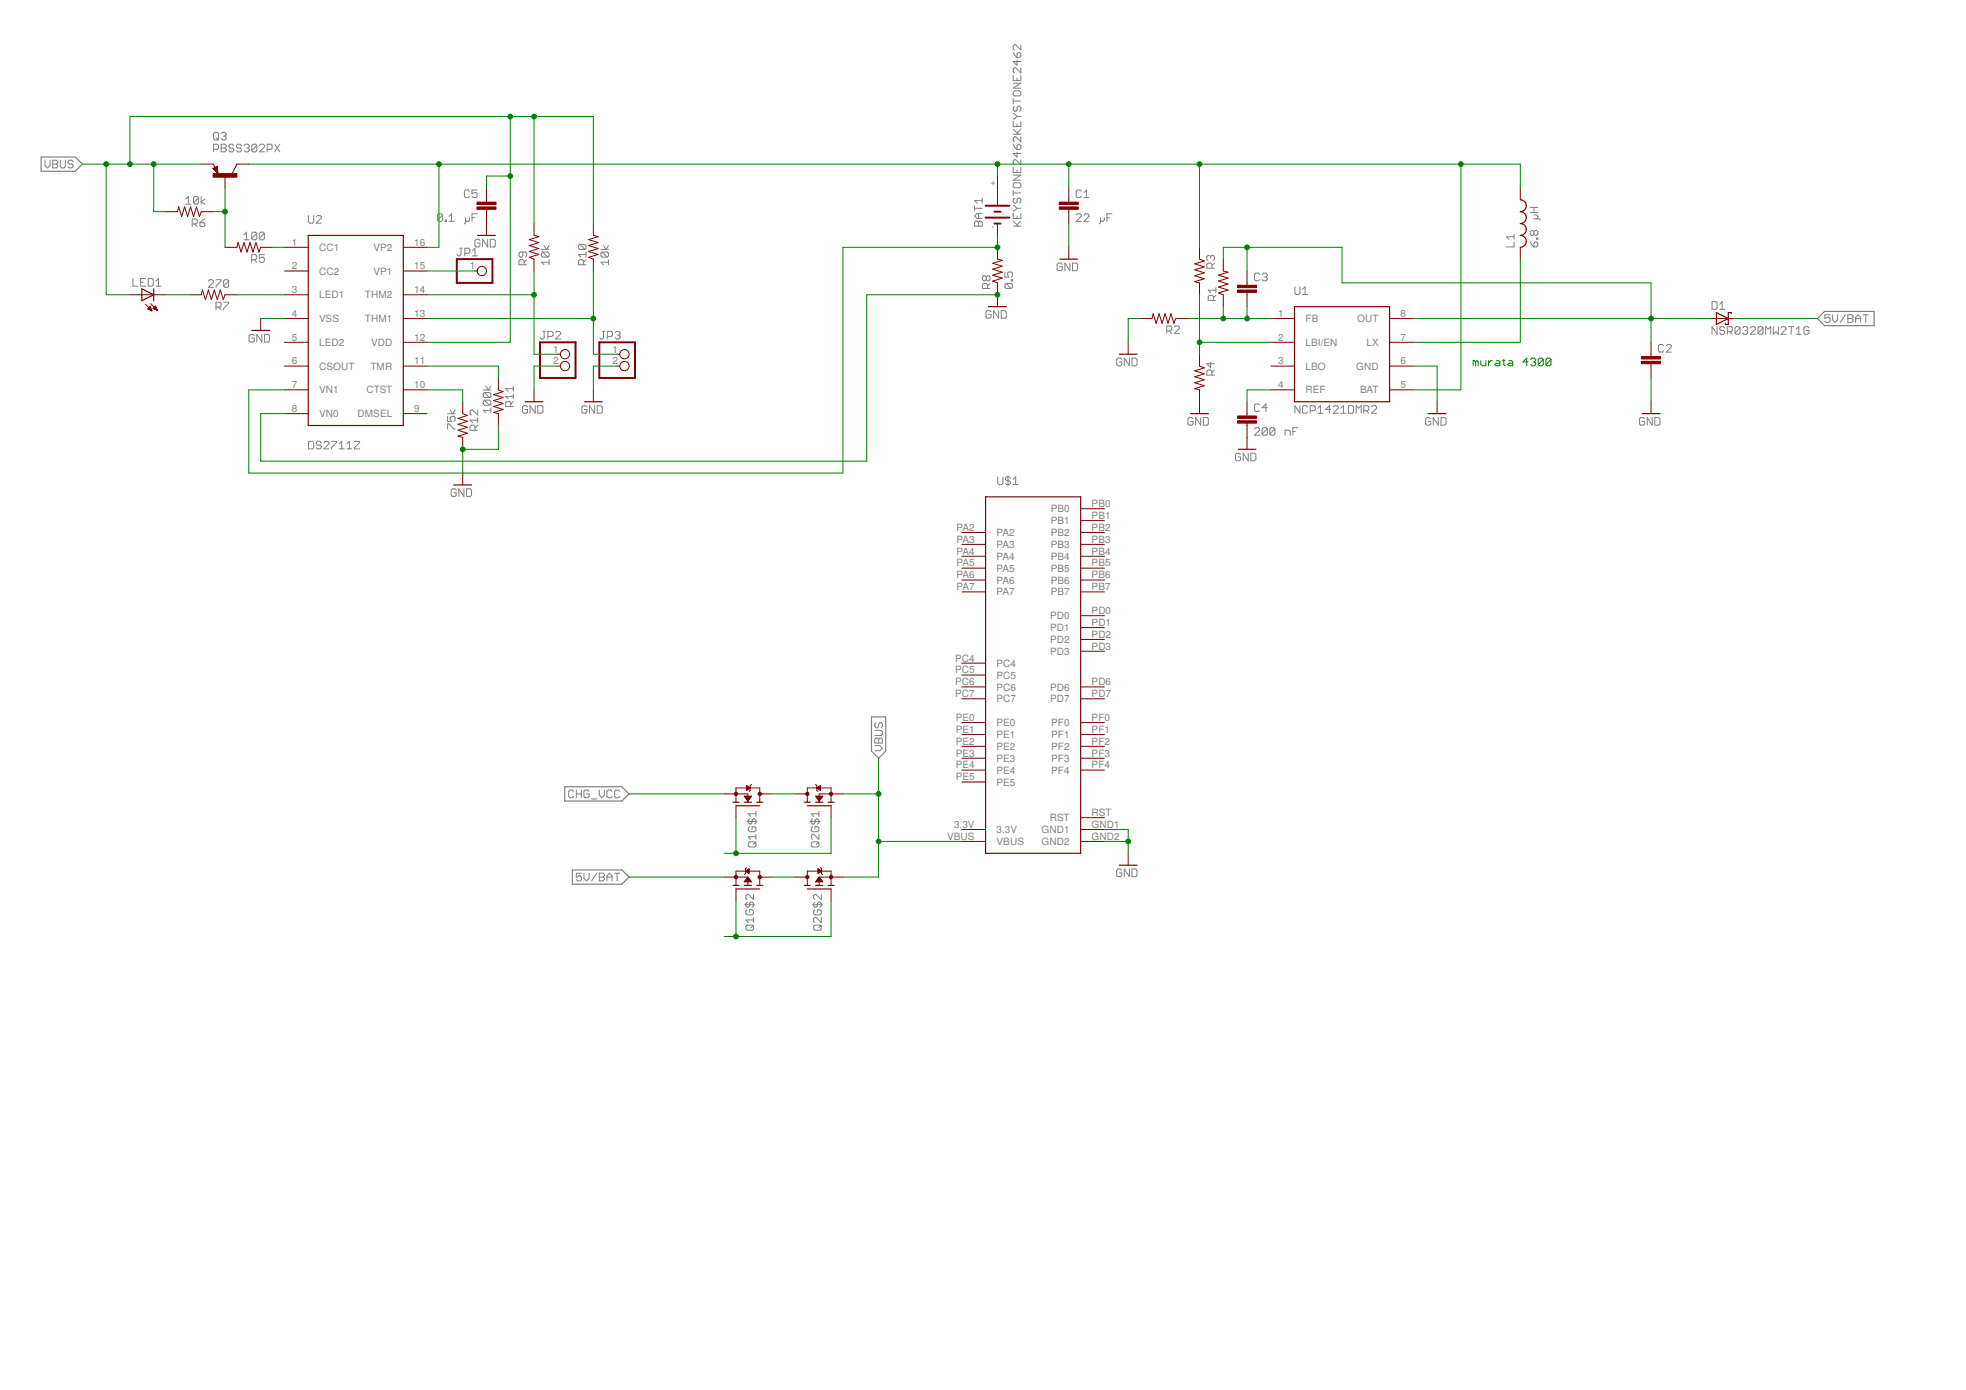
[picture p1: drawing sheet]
<svg xmlns="http://www.w3.org/2000/svg" width="420mm" height="297mm" viewBox="0 0 420 297" stroke-linecap="round" stroke-linejoin="round" font-family="sans-serif">
<g fill="none" stroke="#808080" stroke-width=".21">
<path d="M216.5 16.2v1h1.7v-1M216.5 17.8h1.7l-1.7 1.1h1.7M216.5 11.2l.9 1.1M216.8 19.4h1.1l.3 .3v.5l-.3 .3h-1.1l-.3-.3v-.5zM217.4 11.5l.2-.3h.3l.3 .3v.5l-.3 .3h-.5zM217.4 12.9v1l-.9-.8h1.7M217.4 16.7v.5M218.2 9.6v1.1l-1.1-1.1h-.3l-.3 .3v.5l.3 .3M218.2 14.5v1.1l-1.1-1.1h-.3l-.3 .3v.5l.3 .3M9.6 34.2v1.1l.6 .6 .5-.6v-1.1M11.3 34.2h.8l.2 .3v.3l-.2 .3 .2 .2v.3l-.2 .3h-.8zM11.3 35.1h.8"/>
<path d="M12.9 34.2v1.4l.3 .3h.5l.3-.3v-1.4M15.6 34.5l-.3-.3h-.5l-.3 .3v.3l.3 .3h.5l.3 .2v.3l-.3 .3h-.5l-.3-.3M45.6 31.9h.8l.3-.3v-.5l-.3-.3h-.8v1.6M45.9 28.3h.5l.3 .3v1l-.3 .3h-.5l-.3-.3v-1zM46.2 29.4l.5 .5M47.3 30.8h.8l.2 .3v.3l-.2 .2 .2 .3v.3l-.2 .2h-.8zM47.3 28.6l.2-.3h.6l.2 .3v.2l-.2 .3M47.3 31.6h.8M47.8 29.1h.3M48.1 29.1l.2 .3v.2l-.2 .3h-.6l-.2-.3M50 31.1l-.3-.3h-.5l-.3 .3v.3l.3 .2h.5l.3 .3v.3l-.3 .2h-.5l-.3-.2M51.6 31.1l-.2-.3h-.6l-.3 .3v.3l.3 .2h.6l.2 .3v.3l-.2 .2h-.6l-.3-.2"/>
<path d="M52.2 31.1l.3-.3h.5l.3 .3v.3l-.3 .2M52.7 31.6h.3M53 31.6l.3 .3v.3l-.3 .2h-.5l-.3-.2M54.9 31.1l-.3-.3h-.5l-.3 .3v1.1M54.9 31.1v1.1l-.3 .2h-.5l-.3-.2M54.9 31.1l-1.1 1.1M55.5 31.1l.2-.3h.6l.2 .3v.3l-1 1h1M57.1 31.9h.8l.3-.3v-.5l-.3-.3h-.8v1.6M58.7 30.8l1.1 1.6M59.8 30.8l-1.1 1.6M216.5 21.1v1M216.5 26v1.1h1.7v-1.1"/>
<path d="M216.5 35.8v1.1h1.7v-1.1M216.5 37.4h1.7l-1.7 1.1h1.7M216.5 30.9l.3 .5 .6 .6M216.5 28.7h1.7M216.5 27.6l1.1 1.1M216.5 24.3h.3l.6 .6M216.5 21.6h1.7M216.8 22.7l-.3 .3v.5l.3 .3h.3l.3-.3v-.5l.2-.3h.3l.3 .3v.5l-.3 .3M216.8 39.1h1.1l.3 .2v.6l-.3 .2h-1.1l-.3-.2v-.6zM217.4 31.1l.2-.2h.3l.3 .2v.6l-.3 .3h-.5zM217.4 26.5v.6M217.4 32.5v1.1l-.9-.8h1.7"/>
<path d="M217.4 36.3v.6M217.4 24.9l-.6 .5h-.3M217.4 24.9h.8M218.2 29.2v1.1l-1.1-1.1h-.3l-.3 .3v.6l.3 .2M218.2 34.1v1.1l-1.1-1.1h-.3l-.3 .3v.6l.3 .2M218.2 27.6l-.8 .8M28.4 59.5v1.7h1.1M31.1 59.5h-1v1.7h1M31.7 59.5h.8l.3 .3v1.1l-.3 .3h-.8zM39.7 42.5l.6-.5v1.6M39.7 43.6h1.1M41.1 47.9h.8l.3-.3v-.5l-.3-.3h-.8v1.6"/>
<path d="M41.6 47.9l.6 .5M42.4 42.3v1l-.2 .3h-.6l-.2-.3M42.4 42.3l-.2-.3h-.6l-.2 .3v1M42.4 42.3l-1 1M42.7 47.6h.8l.3 .3v.3l-.3 .2h-.5l-.3-.2zM43 42v1.6M43.8 46.8l-1.1 .8M43.8 42.5l-.8 .6 .8 .5M46.2 59.8h1v.2l-1 1.1v.3M52.1 50.2l.6-.6v1.6M52.1 51.2h1.1M53.8 55.5h.8l.3-.3v-.5l-.3-.3h-.8v1.6"/>
<path d="M54.3 55.5l.6 .5M54.9 49.9l-.3-.3h-.5l-.3 .3v1.1M54.9 49.9v1.1l-.3 .2h-.5l-.3-.2M54.9 49.9l-1.1 1.1M56.5 49.9v1.1l-.3 .2h-.5l-.3-.2M56.5 49.9l-.3-.3h-.5l-.3 .3v1.1M56.5 54.4h-1.1v.8l.8-.3 .3 .3v.6l-.3 .2h-.5l-.3-.2M56.5 49.9l-1.1 1.1M65.9 46.1v1.3l.3 .3h.6l.2-.3v-1.3M67.6 46.3l.3-.2h.5l.3 .2v.3l-1.1 1.1h1.1M94.6 46v1l-.3 .3h-.5l-.3-.3M94.6 46l-.3-.3h-.5l-.3 .3v1"/>
<path d="M94.6 46l-1.1 1M95.1 47h.3v.3h-.3zM96 47.3h1M96 46.2l.5-.5v1.6M98.2 53h.6M98.5 53v1.4l-.3 .3h-.2l-.3-.3M99.3 54.1h.8l.3-.3v-.5l-.3-.3h-.8v1.7M99.5 46.5v1.1l-.2 .3M100.3 46.5v.5l-.2 .3h-.3l-.3-.3M100.3 40.9l-.2-.3h-.6l-.2 .3v1.1l.2 .2h.6l.2-.2M100.9 46.5h.5M101 53.6l.5-.6v1.7"/>
<path d="M101 54.7h1M102 45.7h-1.1v1.6M102 40.6h-1.1v.8l.5-.3h.3l.3 .3v.6l-.3 .2h-.5l-.3-.2M102.6 51.4l-.3-.3h-.5l-.3 .3v1.1l.3 .3h.5l.3-.3v-.6h-.6M104.2 51.1v1.7l-1.1-1.7v1.7M104.8 51.1h.8l.3 .3v1.1l-.3 .3h-.8zM111.7 53.8v.9l-.2 .2h-.3l-.3-.2v-.6l.3-.3h1.1l.2 .3v.6l-.2 .2M112 56.6v-.8l-.3-.3h-.5l-.3 .3v.8h1.6M112.5 55.5l-.5 .5M115.7 53.3h1.6M116 53.8h1.1l.2 .3v.6l-.2 .2M116 53.8l-.3 .3v.6l.3 .2h1.1"/>
<path d="M116 53.8l1.1 1.1M116.3 52.5l.5 .8 .5-.8M117.3 56h-1.6l.6 .6M117.3 55.5v1.1M123.9 52.2l-.3 .3v.5l.3 .3h1.1M123.9 52.2h1.1l.2 .3v.5l-.2 .3M123.9 52.2l1.1 1.1M124.7 56.6v-.8l-.3-.3h-.5l-.3 .3v.8h1.6M125.2 55.5l-.5 .5M125.2 54.4h-1.6l.6 .5M125.2 53.8v1.1M128.4 53.3h1.6"/>
<path d="M128.7 53.8l-.3 .3v.6l.3 .2h1.1M128.7 53.8h1.1l.2 .3v.6l-.2 .2M128.7 53.8l1.1 1.1M129 52.5l.5 .8 .5-.8M130 56h-1.6l.6 .6M130 55.5v1.1M208.3 44.5h1.6M208.3 44v1M208.6 47.2h.2l.3 .3 .3-.3h.2l.3 .3v.8h-1.6v-.8zM209.1 45.6v1.1M209.1 47.5v.8M209.9 45.6h-1.1l-.5 .5 .5 .6h1.1"/>
<path d="M209.9 42.3v1.1M209.9 42.9h-1.6l.5 .5M210.8 59.2l-.3-.3h-.3l-.2 .3v.6l.2 .2h.3l.3-.2M210.8 59.2l.3-.3h.2l.3 .3v.6l-.3 .2h-.2l-.3-.2M210.8 59.2v.6M214.8 58.1v1.1h.8l-.3-.5v-.3l.3-.3h.5l.3 .3v.5l-.3 .3M216.1 59.8h.3v.2h-.3zM216.5 48.3h1.7M216.5 47.2l1.1 1.1M216.5 40.7v1.1M216.5 45.6v1.1h1.7v-1.1M216.5 44h.3l.6 .5"/>
<path d="M216.5 41.2h1.7M216.8 42.3l-.3 .3v.5l.3 .3h.3l.3-.3v-.5l.2-.3h.3l.3 .3v.5l-.3 .3M217.4 46.1v.6M217.4 44.5l-.6 .5h-.3M217.4 44.5h.8M218.2 47.2l-.8 .8M227 56.5l-.2-.3h-.6l-.3 .3v1.1l.3 .2h.6l.2-.2v-.6h-.5M228.7 56.2v1.6l-1.1-1.6v1.6M229.2 56.2h.8l.3 .3v1.1l-.3 .2h-.8zM230 46l.3-.3h.5l.3 .3v.2l-1.1 1.1h1.1M231.1 40.9l-.3-.3h-.5l-.3 .3v1.1l.3 .2h.5l.3-.2M231.6 46l.3-.3h.6l.2 .3v.2l-1.1 1.1h1.1"/>
<path d="M231.6 42.2h1.1M231.6 41.1l.6-.5v1.6M235.2 46.5v1.1l-.3 .3M236 46.5v.5l-.3 .3h-.2l-.3-.3M236.6 46.5h.5M237.6 45.7h-1v1.6M258.7 54.9l-.2-.3h-.3l-.3 .3v.5l.3 .3M258.7 54.9l.3-.3h.3l.2 .3v.5l-.2 .3M258.7 54.9v.2M259 57.3v-.8l-.3-.3h-.5l-.3 .3v.8h1.6M259.5 56.2l-.5 .6M269.2 58.7l-.3-.3h-.5l-.3 .3v1l.3 .3h.5l.3-.3"/>
<path d="M269.7 58.7l.3-.3h.6l.2 .3v.2l-.2 .3M270.3 59.2h.3M270.6 59.2l.2 .3v.2l-.2 .3h-.6l-.3-.3M323.6 51.7v1.1h-1.7M323.6 50v1.1M323.6 50.6h-1.7l.6 .5M327 51.7l.8 1.1M327 45.4h1.7M327 44.3h1.7M327.8 51.9l.3-.2h.3l.3 .2v.6l-.3 .3h-.6zM327.8 46h.6l.3 .2v.3l-.3 .3M327.8 49.5l.3-.3h.3l.3 .3v.5l-.3 .3h-.3l-.3-.3"/>
<path d="M327.8 44.3v1.1M327.8 49.5v.5M327.8 49.5l-.2-.3h-.3l-.3 .3v.5l.3 .3h.3l.2-.3M327.8 46.8h1.1l.3 .2M328.4 50.9h.3v.2h-.3zM30.1 60.3h.5M33.3 61.2h1.1M33.3 60.1l.6-.6v1.7M44.5 60l.3-.2h.5l.3 .2v.3l-1.1 1.1h1.1M46.2 65.7h.8l.2-.3v-.5l-.2-.3h-.8v1.6M46.7 65.7l.5 .5M47.8 64.6h1.1v.3l-1.1 1v.3"/>
<path d="M48.9 60v1.1l-.3 .3h-.5l-.3-.3M48.9 60l-.3-.2h-.5l-.3 .2v1.1M48.9 60l-1.1 1.1M54.3 71.7l-.2-.2h-.6l-.3 .2v1.1l.3 .3h.6l.2-.3v-.5h-.5M56 71.5v1.6l-1.1-1.6v1.6M56.5 71.5h.8l.3 .2v1.1l-.3 .3h-.8zM116 70.8h.5M116.3 70.8v1.4l-.3 .3h-.3l-.2-.3M117.1 71.9h.8l.3-.3v-.5l-.3-.3h-.8v1.7M118.7 71.1l.3-.3h.5l.3 .3v.3l-1.1 1.1h1.1M128.7 70.8h.5M129 70.8v1.4l-.3 .3h-.3l-.2-.3"/>
<path d="M129.8 71.9h.8l.3-.3v-.5l-.3-.3h-.8v1.7M131.4 71.1l.3-.3h.5l.3 .3v.3l-.3 .2M132 71.6h.2M132.2 71.6l.3 .3v.3l-.3 .3h-.5l-.3-.3M211.1 61.7v-.9l-.3-.2h-.6l-.2 .2v.9h1.6M211.6 60.6l-.5 .5M211.8 66.7l-.3-.3h-.5l-.3 .3v1l.3 .3h.5l.3-.3v-.5h-.6M213.4 66.4v1.6l-1.1-1.6v1.6M214 66.4h.8l.3 .3v1l-.3 .3h-.8zM215 60.6l-.2 .2v.6l.2 .3h1.1M215 60.6h1.1l.3 .2v.6l-.3 .3M215 60.6l1.1 1.1"/>
<path d="M239.7 76.8l-.2-.3h-.6l-.3 .3v1.1l.3 .3h.6l.2-.3v-.6h-.5M241.4 76.5v1.7l-1.1-1.7v1.7M241.9 76.5h.8l.3 .3v1.1l-.3 .3h-.8zM249.3 70.7h.8l.3-.2v-.6l-.3-.2h-.8v1.6M249.9 70.7l.5 .6M251 69.9l.2-.2h.6l.3 .2v.3l-1.1 1.1h1.1M258.7 77.4v1.1l-.8-.8h1.6M259.3 64.2v-.8l-.3-.3h-.5l-.3 .3v.8h1.6M259.5 79.1l-.5 .5M259.8 63.1l-.5 .5M259.8 62h-1.6l.6 .5M259.8 61.5v1"/>
<path d="M276.7 61.3v1.4l.3 .2h.6l.2-.2v-1.4M278.4 62.9h1.1M278.4 61.8l.5-.5v1.6M355.5 73.9l-.2-.3h-.6l-.2 .3v1.1l.2 .2h.6l.2-.2M356.1 73.9l.3-.3h.5l.3 .3v.2l-1.1 1.1h1.1M365.9 64.5h.8l.3 .2v1.1l-.3 .3h-.8zM367 69.8v1.6l-1.1-1.6v1.6M367.5 66.1h1.1M367.5 65l.5-.5v1.6M368.6 70.1l-.3-.3h-.5l-.3 .3v.2l.3 .3h.5l.3 .3v.3l-.3 .2h-.5l-.3-.2M369.1 70.9h.9l.2-.3v-.5l-.2-.3h-.9v1.6M369.7 70.9l.5 .5"/>
<path d="M371.9 70.1l-.3-.3h-.5l-.3 .3v1.1M371.9 70.1v1.1l-.3 .2h-.5l-.3-.2M371.9 70.1l-1.1 1.1M372.4 70.1l.3-.3h.5l.3 .3v.2l-.3 .3M373 70.6h.2M373.2 70.6l.3 .3v.3l-.3 .2h-.5l-.3-.2M374.1 70.1l.2-.3h.6l.2 .3v.2l-1 1.1h1M376.8 70.1l-.3-.3h-.5l-.3 .3v1.1M376.8 70.1v1.1l-.3 .2h-.5l-.3-.2M376.8 70.1l-1.1 1.1M377.3 71.4v-1.6l.6 .5 .5-.5v1.6M379 69.8v1.6l.5-.5 .5 .5v-1.6"/>
<path d="M380.6 70.1l.3-.3h.5l.3 .3v.2l-1.1 1.1h1.1M382.2 69.8h1.1M382.8 69.8v1.6M383.9 71.4h1.1M383.9 70.3l.5-.5v1.6M386.6 70.1l-.3-.3h-.5l-.3 .3v1.1l.3 .2h.5l.3-.2v-.6h-.5M391.1 67.3h-1.1v.8l.5-.3h.3l.3 .3v.5l-.3 .3h-.5l-.3-.3M391.6 67.3v1l.6 .6 .5-.6v-1M394.4 67.3l-1.1 1.6M394.9 67.3h.8l.3 .2v.3l-.3 .3 .3 .2v.3l-.3 .3h-.8zM394.9 68.1h.8M396.6 68.1h1"/>
<path d="M396.6 68.9v-1.1l.5-.5 .5 .5v1.1M398.2 67.3h1.1M398.7 67.3v1.6M65.9 94.3h.9l.2 .3v1.1l-.2 .2h-.9zM68.7 94.6l-.3-.3h-.5l-.3 .3v.2l.3 .3h.5l.3 .3v.3l-.3 .2h-.5l-.3-.2M69.2 94.6l.3-.3h.5l.3 .3v.2l-1.1 1.1h1.1M70.8 94.3h1.1v.3l-1.1 1.1v.2M72.5 95.9h1.1M72.5 94.8l.5-.5v1.6M74.1 95.9h1.1M74.1 94.8l.6-.5v1.6M75.8 94.3h1.1v.3l-1.1 1.1v.2h1.1"/>
<path d="M95.7 89v1h.8l-.3-.5v-.3l.3-.2h.5l.3 .2v.6l-.3 .2M95.7 91.7v-1.1h.2l1.1 1.1h.3M95.7 88.4h1.6M96.2 87.6l.5 .8 .6-.8M101.5 91.9v-.8l-.2-.2h-.6l-.2 .2v.8h1.6M102.1 87.6v1.1l-1.1-1.1h-.3l-.2 .3v.5l.2 .3M102.1 90.9l-.6 .5M102.1 89.8h-1.6l.5 .5M102.1 89.2v1.1M103.3 83.3h1.6M103.5 83.9h1.1l.3 .3v.5l-.3 .3M103.5 85.5h1.1l.3 .3v.5l-.3 .3"/>
<path d="M103.5 85.5l-.2 .3v.5l.2 .3h1.1M103.5 83.9l-.2 .3v.5l.2 .3h1.1M103.5 85.5l1.1 1.1M103.5 83.9l1.1 1.1M103.8 82.5l.6 .8 .5-.8M104.9 87.7h-1.6l.5 .5M104.9 87.2v1M109.2 86.9v-.8l-.3-.3h-.5l-.3 .3v.8h1.6M109.7 85.8l-.5 .5M109.7 84.7h-1.6l.5 .5M109.7 82.5v1.1M109.7 84.2v1"/>
<path d="M109.7 83.1h-1.6l.5 .5M112.7 87l-.2-.3h-.6l-.2 .3v1.1l.2 .2h.6l.2-.2v-.6h-.5M114.4 86.7v1.6l-1.1-1.6v1.6M114.9 86.7h.8l.3 .3v1.1l-.3 .2h-.8zM125.4 87l-.2-.3h-.6l-.2 .3v1.1l.2 .2h.6l.2-.2v-.6h-.5M127.1 86.7v1.6l-1.1-1.6v1.6M127.6 86.7h.8l.3 .3v1.1l-.3 .2h-.8zM255 89.5l-.3-.3h-.6l-.2 .3v1.1l.2 .2h.6l.3-.2v-.6h-.6M256.6 89.2v1.6l-1.1-1.6v1.6M257.2 89.2h.8l.2 .3v1.1l-.2 .2h-.8zM259 80.2v-.8l-.3-.3h-.5l-.3 .3v.8h1.6M265.1 97.1l-.2-.2h-.6l-.3 .2v1.1l.3 .3h.6l.2-.3v-.5h-.5"/>
<path d="M266.8 96.9v1.6l-1.1-1.6v1.6M267.3 96.9h.8l.3 .2v1.1l-.3 .3h-.8zM268.1 91.7l.3-.3h.5l.3 .3v.2l-1.1 1.1h1.1M269.2 86.6l-.3-.3h-.5l-.3 .3v1.1l.3 .2h.5l.3-.2M270.8 91.7v1.1l-.2 .2h-.6l-.3-.2M270.8 91.7l-.2-.3h-.6l-.3 .3v1.1M270.8 91.7l-1.1 1.1M270.8 87.1h-1.1l.9-.8v1.6M272.5 91.7v1.1l-.3 .2h-.5l-.3-.2M272.5 91.7l-.3-.3h-.5l-.3 .3v1.1M272.5 91.7l-1.1 1.1M274.6 93v-1.1h.9l.2 .3v.8"/>
<path d="M276.3 92.2h.5M277.4 91.4h-1.1v1.6M277.8 86.7v1.6l-1.1-1.6v1.6M279.5 87l-.3-.3h-.6l-.2 .3v1.1l.2 .2h.6l.3-.2M280 87.8h.8l.3-.3v-.5l-.3-.3h-.8v1.6M281.6 88.3h1.1M281.6 87.2l.6-.5v1.6M284.4 87.5h-1.1l.8-.8v1.6M284.9 87l.3-.3h.5l.3 .3v.2l-1.1 1.1h1.1M286.6 88.3h1M286.6 87.2l.5-.5v1.6M288.2 86.7h.8l.3 .3v1.1l-.3 .2h-.8z"/>
<path d="M289.8 88.3v-1.6l.6 .5 .5-.5v1.6M291.5 87.8h.8l.2-.3v-.5l-.2-.3h-.8v1.6M292 87.8l.5 .5M293.1 87l.3-.3h.5l.3 .3v.2l-1.1 1.1h1.1M305.8 89.5l-.3-.3h-.6l-.2 .3v1.1l.2 .2h.6l.3-.2v-.6h-.6M307.4 89.2v1.6l-1.1-1.6v1.6M308 89.2h.8l.2 .3v1.1l-.2 .2h-.8zM351.5 89.5l-.3-.3h-.6l-.2 .3v1.1l.2 .2h.6l.3-.2v-.6h-.6M353.1 89.2v1.6l-1.1-1.6v1.6M353.7 89.2h.8l.3 .3v1.1l-.3 .2h-.8zM97.5 104.7l-.3-.2h-.5l-.3 .2v1.1l.3 .3h.5l.3-.3v-.5h-.5M99.1 104.5v1.6l-1-1.6v1.6"/>
<path d="M99.7 104.5h.8l.3 .2v1.1l-.3 .3h-.8zM213.2 101.9v1.4l.3 .2h.6l.2-.2v-1.4M215.4 101.7v2.1M216 102.2l-.3-.3h-.5l-.3 .3v.3l.3 .2h.5l.3 .3v.3l-.3 .2h-.5l-.3-.2M216.5 103.5h1.1M216.5 102.5l.6-.6v1.6M187 159.3h1l.6 .6-.6 .5h-1M187 156.1h1.3l.3 .3v.5l-.3 .3h-1.3M187.2 157.7h.3l.3 .3 .2-.3h.3l.3 .3v.8h-1.6v-.8zM187.2 154.4l-.2 .3v.6l.2 .2h.3l.3-.2v-.6l.2-.3h.3l.3 .3v.6l-.3 .2M187.8 158v.8M122.6 169.1l-.3-.3h-.5l-.3 .3v1.1l.3 .3h.5l.3-.3"/>
<path d="M123.2 168.8v1.7M123.2 169.7h1M124.2 168.8v1.7M125.9 169.1l-.3-.3h-.5l-.3 .3v1.1l.3 .3h.5l.3-.3v-.5h-.6M126.4 170.7h1.1M128.1 168.8v1.1l.5 .6 .6-.6v-1.1M130.8 169.1l-.3-.3h-.5l-.3 .3v1.1l.3 .3h.5l.3-.3M132.4 169.1l-.2-.3h-.6l-.2 .3v1.1l.2 .3h.6l.2-.3M159.6 175.6h2.2M160.2 175l-.3 .3v.5l.3 .3h.2l.3-.3v-.5l.3-.3h.3l.2 .3v.5l-.2 .3M160.2 176.7l-.3 .2v.6l.3 .2h1.1l.2-.2v-.6l-.2-.2h-.6v.5M161.5 173.4v1.1"/>
<path d="M161.5 178.3v1.1M161.5 179.9l-.5 .6M161.5 178.8h-1.6l.5 .6M161.5 173.9h-1.6l.5 .6M173.1 175.6h2.2M173.6 179.9h1.1l.3 .3v.5l-.3 .3h-1.1l-.2-.3v-.5zM173.6 176.7l-.2 .2v.6l.2 .2h1.1l.3-.2v-.6l-.3-.2h-.5v.5M173.6 175l-.2 .3v.5l.2 .3h.3l.3-.3v-.5l.3-.3h.2l.3 .3v.5l-.3 .3M175 173.9h-1.6l.5 .6M175 178.3v1.1l-1.1-1.1h-.3l-.2 .3v.5l.2 .3M175 173.4v1.1M175 179.9l-.5 .6"/>
<path d="M124.2 186.6h-1v.8l.5-.2h.3l.2 .2v.6l-.2 .2h-.6l-.2-.2M124.8 186.6v1.1l.5 .5 .6-.5v-1.1M127.5 186.6l-1.1 1.6M128.1 186.6h.8l.3 .3v.3l-.3 .2 .3 .3v.3l-.3 .2h-.8zM128.1 187.4h.8M129.7 187.4h1.1M129.7 188.2v-1l.6-.6 .5 .6v1M131.4 186.6h1M131.9 186.6v1.6M159.1 193.3h2.2M159.4 198l.3-.3h1.1l.2 .3v.5l-.2 .3h-1.1l-.3-.3zM159.7 192.8l-.3 .3v.5l.3 .3h.2l.3-.3v-.5l.3-.3h.3l.2 .3v.5l-.2 .3"/>
<path d="M159.7 194.4l-.3 .3v.5l.3 .3h1.1l.2-.3v-.5l-.2-.3h-.6v.6M159.9 180.2l.3-.3h1.1l.2 .3v.5l-.2 .3h-1.1l-.3-.3zM161 191.2v1l-1.1-1h-.2l-.3 .2v.6l.3 .2M161 196.1v1M161 197.7l-.5 .5M161 196.6h-1.6l.5 .5M173.6 193.3h2.2M174.1 194.4l-.2 .3v.5l.2 .3h1.1l.3-.3v-.5l-.3-.3h-.5v.6M174.1 197.7h1.1l.3 .3v.5l-.3 .3h-1.1l-.2-.3v-.5zM174.1 192.8l-.2 .3v.5l.2 .3h.3l.3-.3v-.5l.3-.3h.2l.3 .3v.5l-.3 .3M175.5 191.2v1l-1.1-1h-.3l-.2 .2v.6l.2 .2M175.5 196.1v1l-1.1-1h-.3l-.2 .2v.6l.2 .2"/>
<path d="M175.5 197.7l-.5 .5M239.7 186l-.2-.3h-.6l-.3 .3v1.1l.3 .2h.6l.2-.2v-.6h-.5M241.4 185.7v1.6l-1.1-1.6v1.6M241.9 185.7h.8l.3 .3v1.1l-.3 .2h-.8z"/>
</g>
<path d="M8.8 33.5h7.3l1.5 1.6-1.5 1.5h-7.3zM388.4 68.1l1.5-1.6h10.6v3.1h-10.6zM186.2 153.2h3.1v7.3l-1.5 1.5-1.6-1.5zM120.7 168.1h12.2l1.5 1.6-1.5 1.5h-12.2zM122.3 185.9h10.6l1.5 1.5-1.5 1.6h-10.6z" fill="none" stroke="#808080" stroke-width=".25"/>
<g fill="none" stroke="#800000" stroke-width=".25">
<path d="M46.3 35.7l-.6 .4 .7 .8-.1-1.1-.4 .3 .3 .4v-.4M65.9 50.3h20.3v40.6h-20.3zM102.1 50.3h3.8M226.5 55.4h3.8M324.9 42.7a1.27 1.27 0 0 1 1.3 1.3 1.27 1.27 0 0 1-1.3 1.2 1.27 1.27 0 0 1 1.3 1.3 1.27 1.27 0 0 1-1.3 1.3 1.27 1.27 0 0 1 1.3 1.2 1.27 1.27 0 0 1-1.3 1.3 1.27 1.27 0 0 1 1.3 1.3 1.27 1.27 0 0 1-1.3 1.3M30.3 61.7l2.6 1.3-2.6 1.3zM32.9 61.7v2.6M53.8 70.6h3.8M211.3 65.5h3.8M239.2 75.7h3.8M276.6 65.5h20.4v20.4h-20.4zM366.8 66.8l2.6 1.3-2.6 1.2z"/>
<path d="M370 67.1v-.3h-.6v2.5h-.7v-.2M112.2 85.9h3.8M124.9 85.9h3.8M254.4 88.4h3.9M264.6 96h3.8M305.2 88.4h3.8M350.9 88.4h3.9M97 103.6h3.8M210.6 106.2h20.3v76.2h-20.3zM156.7 171.4h1.2M157.3 172.2h5.1M159.1 171.4h1.5"/>
<path d="M161.7 171.4h1.3M171.9 171.4h1.3M172.5 172.2h5.1M174.3 171.4h1.5M177 171.4h1.2M156.7 189.2h1.2M157.3 190h5.1M159.1 189.2h1.5M161.7 189.2h1.3M171.9 189.2h1.3M172.5 190h5.1M174.3 189.2h1.5"/>
<path d="M177 189.2h1.2M239.2 184.9h3.8"/>
</g>
<g fill="none" stroke="#800000" stroke-width=".21">
<path d="M43 35.1h2.6l.4 .7M45.5 36l.9-.5 .2 1.6zM48.1 37.6v2.6M53.2 35.1h-2.6l-1 2M213.2 37.6v6.4M35.4 45.2h2.5l.3-1 .6 2 .7-2 .6 2 .6-2 .7 2 .6-2 .6 2 .4-1h2.6M48.1 52.9h2.5l.3-1.1 .6 2.1 .7-2.1 .6 2.1 .6-2.1 .7 2.1 .6-2.1 .6 2.1 .4-1h2.6M60.8 52.9h5.1M60.8 57.9h5.1M86.2 52.9h5.1M86.2 57.9h5.1M101.4 57.9h.6"/>
<path d="M104 40.2v3M104 44.7v5.6M114.1 47.8v2.5l1 .3-2 .6 2 .6-2 .7 2 .6-2 .6 2 .7-2 .6 1 .4v2.5M126.8 47.8v2.5l1 .3-2 .6 2 .6-2 .7 2 .6-2 .6 2 .7-2 .6 1 .4v2.5M213.2 47.8v2.5M213.2 52.9v2.5l1 .2-2 .7 2 .6-2 .6 2 .7-2 .6 2 .6-2 .7 1 .4v5M228.4 40.2v3M228.4 44.7v3.1M228.4 52.9v2.5M256.3 52.9v2.5l1.1 .4-2.1 .6 2.1 .6-2.1 .7 2.1 .6-2.1 .6 2.1 .7-2.1 .6 1 .3v2.5M261.4 55.4v2.5l1 .3-2 .6 2 .6-2 .7 2 .6-2 .6 2 .7-2 .6 1 .4v2.5M266.5 57.9v3.1"/>
<path d="M324.9 40.2v2.5M324.9 52.9v2.5M27.8 63h7.6M31.1 65l1.4 1.4M31.6 66.1h.7M31.7 66h.6M31.8 65.8h.4M31.9 66.2h.5M31.9 65.7h.3M32 65.6h.1M32.1 65.5l.4 .9-.9-.4zM32.2 66.3h.2"/>
<path d="M32.2 64.9l1.4 1.4M32.7 65.9l.5-.5 .4 .9zM32.8 66h.7M32.8 65.8h.6M32.9 65.7h.5M33.1 66.1h.4M33.1 65.6h.2M33.2 65.5h.1M33.4 66.2h.2M40.5 63h2.5l.3-1 .6 2 .6-2 .7 2 .6-2 .6 2 .7-2 .6 2 .4-1h2.5M55.7 68.1v2.5M60.8 68.1h5.1"/>
<path d="M60.8 73.2h5.1M60.8 78.2h5.1M60.8 63h5.1M86.2 68.1h5.1M86.2 73.2h5.1M86.2 78.2h5.1M86.2 63h5.1M119.2 78.2h.6M119.2 75.7h.6M131.9 78.2h.6M131.9 75.7h.6M241.1 73.2v2.5"/>
<path d="M243.6 68.1h2.6l.2-1 .7 2 .6-2 .6 2 .7-2 .6 2 .7-2 .6 2 .4-1h2.5M256.3 75.7v2.5l1.1 .4-2.1 .6 2.1 .7-2.1 .6 2.1 .7-2.1 .6 2.1 .6-2.1 .7 1 .2v5.1M266.5 62.5v3M271.6 68.1h5M271.6 73.2h5M271.6 78.2h5M297 68.1h5M297 73.2h5M297 78.2h5M352.8 73.2v3M352.8 77.7v3.1M365.5 68.1h5.1"/>
<path d="M60.8 83.3h5.1M60.8 88.4h5.1M86.2 83.3h5.1M86.2 88.4h5.1M98.9 85.9v2.5l1 .4-2 .6 2 .6-2 .7 2 .6-2 .6 2 .7-2 .6 1 .3v2.5M106.5 80.8v2.5l1 .4-2 .6 2 .7-2 .6 2 .6-2 .7 2 .6-2 .6 1 .3v2.5M114.1 83.3v2.6M126.8 83.3v2.6M266.5 85.9v3M266.5 90.4v5.6M271.6 83.3h5M297 83.3h5"/>
<path d="M307.1 85.9v2.5M352.8 85.9v2.5M98.9 101.1v2.5M205.5 113.8h5.1M205.5 116.3h5.1M205.5 118.9h5.1M230.9 113.8h5.1M230.9 116.3h5.1M230.9 118.9h5.1M230.9 108.7h5.1M230.9 111.3h5.1M205.5 121.4h5.1"/>
<path d="M205.5 124h5.1M205.5 126.5h5.1M230.9 121.4h5.1M230.9 124h5.1M230.9 126.5h5.1M230.9 131.6h5.1M230.9 134.1h5.1M230.9 136.7h5.1M230.9 139.2h5.1M205.5 141.7h5.1M205.5 144.3h5.1M205.5 146.8h5.1"/>
<path d="M205.5 149.3h5.1M205.5 154.4h5.1M205.5 157h5.1M205.5 159.5h5.1M230.9 146.8h5.1M230.9 149.3h5.1M230.9 154.4h5.1M230.9 157h5.1M230.9 159.5h5.1M154.7 169.7h5.1v1.7M157.3 171.4v-3h5.1v3M157.3 172.2v2.5"/>
<path d="M159.1 170.2h1.5l-.8 1zM159.2 170.3h1.3M159.3 170.4h1.1M159.3 170.5h1M159.4 170.6h.8M159.5 170.8h.6M159.6 167.9l.7 .5-.7 .5zM159.6 168.8h.1M159.6 168.7h.3M159.6 168.6h.4M159.6 168.5h.6M159.6 168.4h.7"/>
<path d="M159.6 168.2h.5M159.6 168.1h.3M159.6 168h.1M159.6 170.9h.5M159.7 171h.3M159.8 171.1h.1M160.6 167.6l-.3 .3v1l-.2 .2M162.4 169.7h2.5M170 169.7h2.5M172.5 171.4v-3h5.1v3M174.3 170.2h1.5l-.7 1zM174.3 167.6l.3 .3v1l.2 .2"/>
<path d="M174.4 170.3h1.3M174.5 170.4h1.2M174.6 168.4l.7-.5v1zM174.6 170.5h1M174.6 168.4h.7M174.7 170.6h.8M174.7 168.5h.6M174.8 170.8h.6M174.8 168.2h.5M174.9 170.9h.4M174.9 168.6h.4M174.9 171h.3"/>
<path d="M175 168.1h.3M175 171.1h.1M175.1 168.7h.2M175.2 168h.1M175.2 168.8h.1M177.6 172.2v2.5M180.1 169.7h-5v1.7M205.5 162h5.1M205.5 164.6h5.1M205.5 167.1h5.1M205.5 177.3h5.1M205.5 179.8h5.1"/>
<path d="M230.9 162h5.1M230.9 164.6h5.1M230.9 177.3h5.1M230.9 179.8h5.1M230.9 174.7h5.1M154.7 187.4h5.1M157.3 189.2v-3h5.1v3M157.3 190v2.5M159.1 188.4h1.4M159.2 188.3h1.2M159.3 188.1h1.1M159.3 186.2l.8-.5v1z"/>
<path d="M159.4 186.2h.7M159.4 188h.9M159.4 186.1h.7M159.5 187.9h.7M159.6 185.4l-.3 .3v1l-.2 .2M159.6 186.3h.5M159.6 187.8h.5M159.6 186h.5M159.7 187.6h.3M159.7 186.4h.4M159.8 187.5h.1M159.8 185.8h.3"/>
<path d="M159.8 187.4v1.8M159.8 187.4l.8 1h-1.5zM159.9 186.6h.2M160 185.7h.1M162.4 187.4h2.5M170 187.4h2.5M172.5 189.2v-3h5.1v3M174.4 188.4h1.4M174.5 188.3h1.2M174.5 188.1h1.1M174.6 188h.9M174.7 187.9h.7"/>
<path d="M174.8 186.6h.2M174.8 186.4h.4M174.8 186.3h.5M174.8 186.2h.7M174.8 186.1h.7M174.8 186h.5M174.8 185.8h.3M174.8 185.7h.1M174.8 187.8h.5M174.8 185.7l.8 .5-.8 .5zM174.9 187.6h.3M175 187.5h.2"/>
<path d="M175.1 187.4h5M175.1 187.4l.7 1h-1.5zM175.1 187.4v1.8M175.3 185.4l.3 .3v1l.2 .2M177.6 190v2.5M241.1 182.4v2.5"/>
<circle cx="103" cy="57.9" r=".99"/>
<circle cx="120.8" cy="75.7" r=".99"/>
<circle cx="120.8" cy="78.2" r=".99"/>
<circle cx="133.5" cy="75.7" r=".99"/>
<circle cx="133.5" cy="78.2" r=".99"/>
</g>
<path d="M97.6 55.4h7.6v5.1h-7.6zM210.6 46.5h5.1M210.6 44h5.1M212.5 47.8h1.3M212.5 45.2h1.3M115.4 73.2h7.6v7.6h-7.6zM128.1 73.2h7.6v7.6h-7.6z" fill="none" stroke="#800000" stroke-width=".42"/>
<g fill="#800000" stroke="#800000" stroke-width=".21">
<path d="M226.4 44.2h4v.5h-4z"/>
<path d="M226.4 43.2h4v.5h-4z"/>
<path d="M350.8 77.2h4.1v.5h-4.1z"/>
<path d="M350.8 76.2h4.1v.5h-4.1z"/>
<path d="M264.5 62h4v.5h-4z"/>
<path d="M264.5 61h4v.5h-4z"/>
<path d="M264.5 89.9h4v.5h-4z"/>
<path d="M264.5 88.9h4v.5h-4z"/>
<path d="M45.6 37.1h5v.8h-5z"/>
<path d="M101.9 44.2h4.1v.5h-4.1z"/>
<path d="M101.9 43.2h4.1v.5h-4.1z"/>
</g>
<g fill="#800000" stroke="#800000" stroke-width=".21">
<circle cx="157.3" cy="169.7" r=".36"/>
<circle cx="162.4" cy="169.7" r=".36"/>
<circle cx="157.3" cy="187.4" r=".36"/>
<circle cx="162.4" cy="187.4" r=".36"/>
<circle cx="177.6" cy="169.7" r=".36"/>
<circle cx="172.5" cy="169.7" r=".36"/>
<circle cx="177.6" cy="187.4" r=".36"/>
<circle cx="172.5" cy="187.4" r=".36"/>
</g>
<g fill="none" stroke="#008000" stroke-width=".21">
<path d="M17.6 35.1h25.4M22.7 35.1v27.9h5.1M27.8 35.1v-10.2h99v22.9M32.9 35.1v10.1h2.5M53.2 35.1h271.7v5.1M93.8 35.1v17.8h-2.5M109.1 24.9v48.3h-17.8M109.1 37.6h-5.1v2.6M114.1 24.9v22.9M213.2 35.1v2.5M228.4 35.1v5.1M256.3 35.1v17.8"/>
<path d="M312.2 35.1v48.2h-10.2M45.6 45.2h2.5M48.1 40.2v12.7M58.3 52.9h2.5M91.3 57.9h10.1M114.1 57.9v17.8h5.1M126.8 57.9v17.8h5.1M213.2 50.3v2.6h-33.1v48.2h-126.9v-17.8h7.6M228.4 47.8v5.1M261.4 55.4v-2.5h25.4v7.6h66v12.7M266.5 52.9v5M324.9 55.4v17.8h-22.9"/>
<path d="M35.4 63h5.1M50.6 63h10.2M55.7 68.1h5.1M91.3 78.2h15.2v2.6M91.3 68.1h35.5M91.3 63h22.8M119.2 78.2h-5.1v5.1M131.9 78.2h-5.1v5.1M213.2 63h-28v35.6h-129.5v-10.2h5.1M243.6 68.1h-2.5v5.1M253.8 68.1h17.8M256.3 73.2h15.3"/>
<path d="M256.3 63v12.7M261.4 65.5v2.6M266.5 65.5v2.6M302 78.2h5.1v7.7M302 68.1h63.5M315.4 77.3l-.3-.2h-.3v1.1M315.4 77.3v.9M315.4 77.3l.2-.2 .3 .2v.9M316.5 77.1v.8l.2 .3h.8v-1.1M318.1 77.1v1.1M318.9 77.1h-.3l-.5 .5M319.7 77.1h.6l.2 .2v.9h-.8l-.2-.3 .2-.3h.8"/>
<path d="M321.1 77.1h.5M321.4 76.8v1.1l.2 .3M322.5 77.1h.5l.3 .2v.9h-.8l-.3-.3 .3-.3h.8M326.6 77.3h-1.1l.8-.8v1.7M327.1 76.8l.3-.3h.5l.3 .3v.3l-.3 .2M327.6 77.3h.3M327.9 77.3l.3 .3v.3l-.3 .3h-.5l-.3-.3M329.8 76.8v1.1l-.2 .3h-.6l-.3-.3M329.8 76.8l-.2-.3h-.6l-.3 .3v1.1M329.8 76.8l-1.1 1.1M331.5 76.8v1.1l-.3 .3h-.6l-.2-.3M331.5 76.8l-.3-.3h-.6l-.2 .3v1.1"/>
<path d="M331.5 76.8l-1.1 1.1M370.6 68.1h17.8M91.3 83.3h7.6v2.6M106.5 90.9v5.1h-7.6v5.1M271.6 83.3h-5.1v2.6M352.8 80.8v5.1M134.4 169.7h20.3M157.3 174.7v7.7M164.9 169.7h5.1M177.6 174.7v7.7h-22.9M180.1 169.7h7.7M187.8 179.8h17.7"/>
<path d="M187.8 162v25.4h-7.7M236 179.8h5.1M236 177.3h5.1v5.1M134.4 187.4h20.3M157.3 192.5v7.6M164.9 187.4h5.1M177.6 192.5v7.6h-22.9"/>
</g>
<g fill="#008000" stroke="#008000" stroke-width=".21">
<circle cx="241.1" cy="179.8" r=".51"/>
<circle cx="213.2" cy="63" r=".51"/>
<circle cx="98.9" cy="96" r=".51"/>
<circle cx="187.8" cy="179.8" r=".51"/>
<circle cx="187.8" cy="169.7" r=".51"/>
<circle cx="32.9" cy="35.1" r=".51"/>
<circle cx="22.7" cy="35.1" r=".51"/>
<circle cx="27.8" cy="35.1" r=".51"/>
<circle cx="114.1" cy="24.9" r=".51"/>
<circle cx="109.1" cy="24.9" r=".51"/>
<circle cx="109.1" cy="37.6" r=".51"/>
<circle cx="266.5" cy="68.1" r=".51"/>
<circle cx="261.4" cy="68.1" r=".51"/>
<circle cx="256.3" cy="73.2" r=".51"/>
<circle cx="228.4" cy="35.1" r=".51"/>
<circle cx="312.2" cy="35.1" r=".51"/>
<circle cx="256.3" cy="35.1" r=".51"/>
<circle cx="213.2" cy="35.1" r=".51"/>
<circle cx="93.8" cy="35.1" r=".51"/>
<circle cx="157.3" cy="182.4" r=".51"/>
<circle cx="157.3" cy="200.1" r=".51"/>
<circle cx="352.8" cy="68.1" r=".51"/>
<circle cx="266.5" cy="52.9" r=".51"/>
<circle cx="48.1" cy="45.2" r=".51"/>
<circle cx="213.2" cy="52.9" r=".51"/>
<circle cx="114.1" cy="63" r=".51"/>
<circle cx="126.8" cy="68.1" r=".51"/>
</g>
<g font-size="2.1" fill="#808080">
<text x="212.8" y="39.8" transform="rotate(-90 212.8 39.8)">+</text>
<text x="62.3" y="52.5">1</text>
<text x="68.2" y="53.6">CC1</text>
<text x="79.8" y="53.6">VP2</text>
<text x="88.5" y="52.5">16</text>
<text x="212.8" y="48.8" transform="rotate(-90 212.8 48.8)">-</text>
<text x="62.3" y="57.6">2</text>
<text x="68.2" y="58.7">CC2</text>
<text x="79.8" y="58.7">VP1</text>
<text x="88.5" y="57.6">15</text>
<text x="100.4" y="57.6">1</text>
<text x="62.3" y="62.6">3</text>
<text x="68.2" y="63.8">LED1</text>
<text x="78" y="63.8">THM2</text>
<text x="88.5" y="62.6">14</text>
<text x="62.3" y="67.7">4</text>
<text x="68.2" y="68.8">VSS</text>
<text x="78" y="68.8">THM1</text>
<text x="88.5" y="67.7">13</text>
<text x="273.1" y="67.7">1</text>
<text x="279" y="68.8">FB</text>
<text x="290.1" y="68.8">OUT</text>
<text x="299.3" y="67.7">8</text>
<text x="62.3" y="72.8">5</text>
<text x="62.3" y="77.9">6</text>
<text x="68.2" y="73.9">LED2</text>
<text x="79.3" y="73.9">VDD</text>
<text x="88.5" y="77.9">11</text>
<text x="88.5" y="72.8">12</text>
<text x="118.2" y="75.3">1</text>
<text x="118.2" y="77.9">2</text>
<text x="130.9" y="75.3">1</text>
<text x="130.9" y="77.9">2</text>
<text x="273.1" y="72.8">2</text>
<text x="273.1" y="77.9">3</text>
<text x="279" y="73.9">LBI/EN</text>
<text x="292" y="73.9">LX</text>
<text x="299.3" y="77.9">6</text>
<text x="299.3" y="72.8">7</text>
<text x="62.3" y="83">7</text>
<text x="68.2" y="79">CSOUT</text>
<text x="79.2" y="79">TMR</text>
<text x="88.5" y="83">10</text>
<text x="273.1" y="83">4</text>
<text x="279" y="79">LBO</text>
<text x="289.8" y="79">GND</text>
<text x="299.3" y="83">5</text>
<text x="62.3" y="88">8</text>
<text x="68.2" y="84.1">VN1</text>
<text x="68.2" y="89.2">VN0</text>
<text x="76.4" y="89.2">DMSEL</text>
<text x="78.3" y="84.1">CTST</text>
<text x="88.5" y="88">9</text>
<text x="279" y="84.1">REF</text>
<text x="290.7" y="84.1">BAT</text>
<text x="204.4" y="113.4">PA2</text>
<text x="224.6" y="109.5">PB0</text>
<text x="224.6" y="112">PB1</text>
<text x="233.3" y="108.4">PB0</text>
<text x="233.3" y="110.9">PB1</text>
<text x="233.3" y="113.4">PB2</text>
<text x="204.4" y="116">PA3</text>
<text x="204.4" y="118.5">PA4</text>
<text x="213" y="114.5">PA2</text>
<text x="213" y="117.1">PA3</text>
<text x="213" y="119.6">PA4</text>
<text x="224.6" y="114.5">PB2</text>
<text x="224.6" y="117.1">PB3</text>
<text x="224.6" y="119.6">PB4</text>
<text x="233.3" y="116">PB3</text>
<text x="233.3" y="118.5">PB4</text>
<text x="204.4" y="121.1">PA5</text>
<text x="204.4" y="123.6">PA6</text>
<text x="213" y="122.2">PA5</text>
<text x="213" y="124.7">PA6</text>
<text x="224.6" y="122.2">PB5</text>
<text x="224.6" y="124.7">PB6</text>
<text x="233.3" y="121.1">PB5</text>
<text x="233.3" y="123.6">PB6</text>
<text x="204.4" y="126.1">PA7</text>
<text x="213" y="127.2">PA7</text>
<text x="224.6" y="127.2">PB7</text>
<text x="233.3" y="126.1">PB7</text>
<text x="233.3" y="131.2">PD0</text>
<text x="224.4" y="132.3">PD0</text>
<text x="224.4" y="134.9">PD1</text>
<text x="224.4" y="137.4">PD2</text>
<text x="233.3" y="133.7">PD1</text>
<text x="233.3" y="136.3">PD2</text>
<text x="204.1" y="141.4">PC4</text>
<text x="204.1" y="143.9">PC5</text>
<text x="213" y="142.5">PC4</text>
<text x="224.4" y="139.9">PD3</text>
<text x="233.3" y="138.8">PD3</text>
<text x="204.1" y="146.4">PC6</text>
<text x="204.1" y="149">PC7</text>
<text x="213" y="145">PC5</text>
<text x="213" y="147.6">PC6</text>
<text x="224.4" y="147.6">PD6</text>
<text x="233.3" y="146.4">PD6</text>
<text x="233.3" y="149">PD7</text>
<text x="204.2" y="154.1">PE0</text>
<text x="213" y="150.1">PC7</text>
<text x="213" y="155.2">PE0</text>
<text x="224.4" y="150.1">PD7</text>
<text x="224.7" y="155.2">PF0</text>
<text x="233.3" y="154.1">PF0</text>
<text x="204.2" y="156.6">PE1</text>
<text x="204.2" y="159.1">PE2</text>
<text x="204.2" y="161.7">PE3</text>
<text x="213" y="157.7">PE1</text>
<text x="213" y="160.3">PE2</text>
<text x="224.7" y="157.7">PF1</text>
<text x="224.7" y="160.3">PF2</text>
<text x="233.3" y="156.6">PF1</text>
<text x="233.3" y="159.1">PF2</text>
<text x="233.3" y="161.7">PF3</text>
<text x="204.2" y="164.2">PE4</text>
<text x="204.2" y="166.8">PE5</text>
<text x="213" y="162.8">PE3</text>
<text x="213" y="165.3">PE4</text>
<text x="213" y="167.9">PE5</text>
<text x="224.7" y="165.3">PF4</text>
<text x="224.7" y="162.8">PF3</text>
<text x="233.3" y="164.2">PF4</text>
<text x="202.4" y="179.5">VBUS</text>
<text x="203.9" y="176.9">3.3V</text>
<text x="213" y="178">3.3V</text>
<text x="222.6" y="178">GND1</text>
<text x="224.3" y="175.5">RST</text>
<text x="233.3" y="174.4">RST</text>
<text x="233.3" y="179.5">GND2</text>
<text x="233.3" y="176.9">GND1</text>
<text x="213" y="180.6">VBUS</text>
<text x="222.6" y="180.6">GND2</text>
</g>
</svg>
